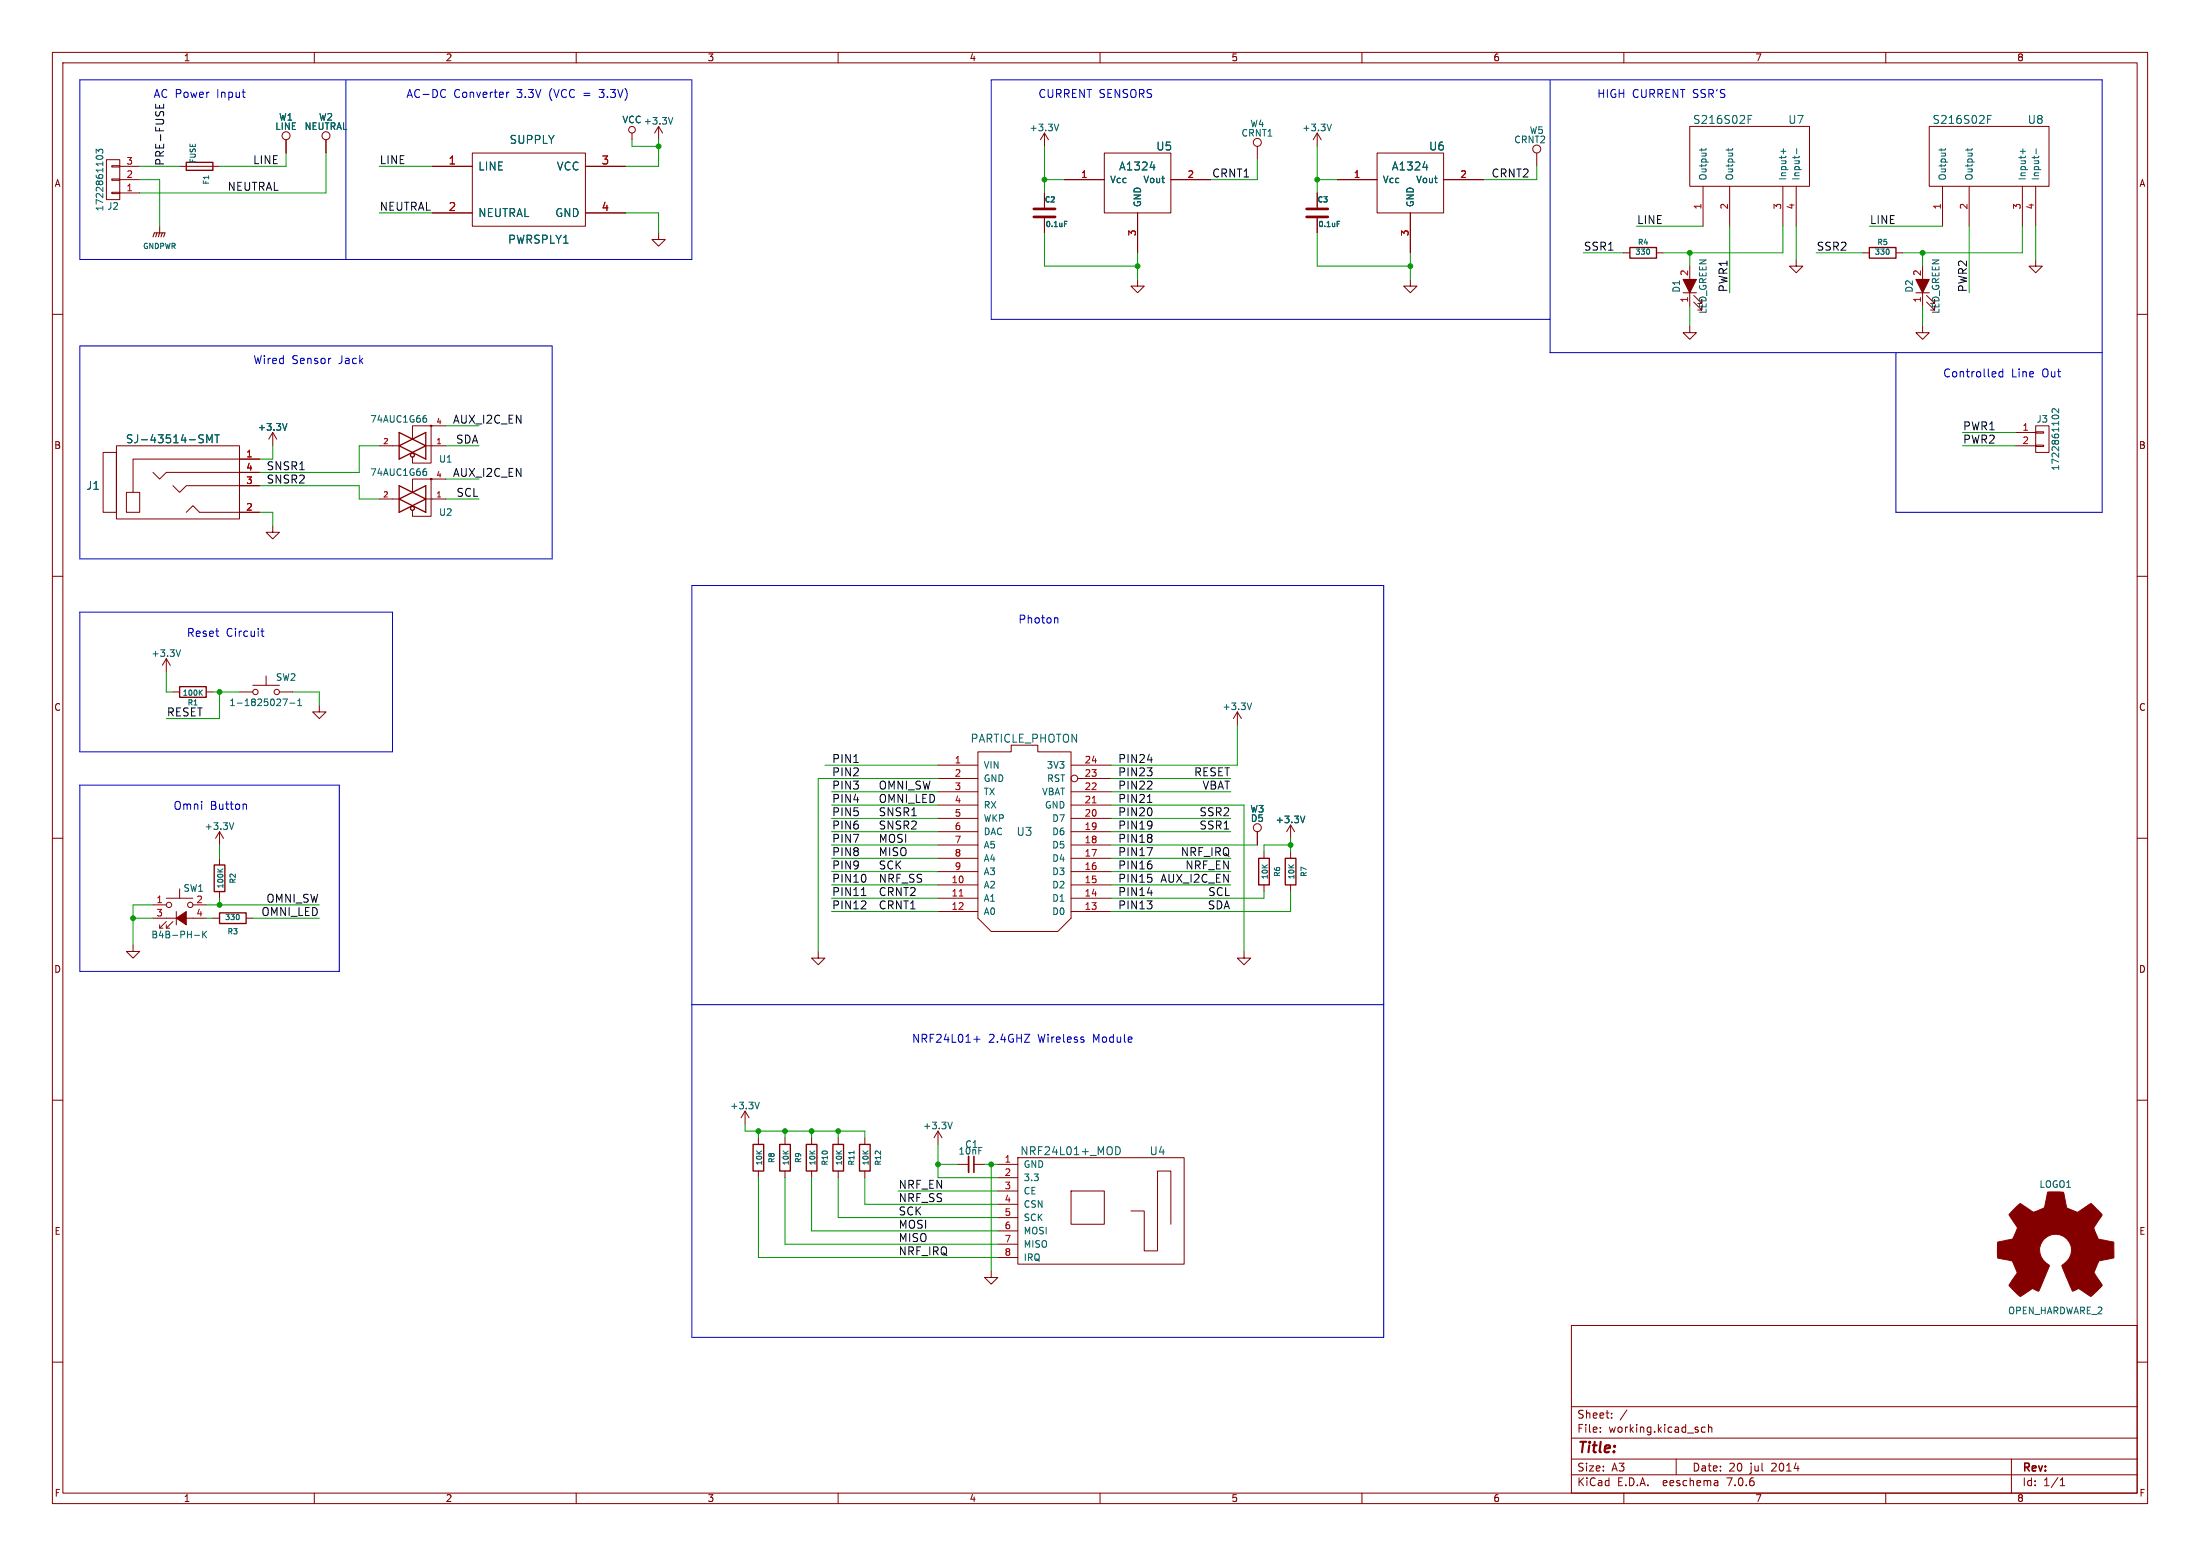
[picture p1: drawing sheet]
<svg xmlns="http://www.w3.org/2000/svg" width="420mm" height="297mm" viewBox="0 0 420 297" stroke-linecap="round" stroke-linejoin="round" font-family="sans-serif">
<g fill="none" stroke="#840000" stroke-width=".19">
<path d="M10 10h400v277h-400zM12 12h396v273h-396zM60 10v2M110 10v2M160 10v2M210 10v2M260 10v2M310 10v2M360 10v2M20.3 30.5h2.6v7.6h-2.6zM21.3 31.6h1.6v.3h-1.6zM21.3 34.2h1.6v.2h-1.6z"/>
<path d="M21.3 36.7h1.6v.3h-1.6zM22.9 36.8h3.8M22.9 34.3h3.8M22.9 31.8h3.8M34.3 31.8h7.6M54.6 26.7v2.5M62.2 26.7v2.5M82.5 31.8h7.7M90.2 29.2h21.6v14h-21.6zM111.8 31.8h7.6M120.6 25.4v1.3M125.7 24.1l-.7 1.3"/>
<path d="M125.7 24.1v2.6M125.7 24.1l.8 1.3M199.4 25.4l-.8 1.3M199.4 25.4v2.5M199.4 36.8v2.8M199.4 25.4l.8 1.3M203.2 34.3h7.6M210.8 29.2h12.7v11.4h-12.7zM223.5 34.3h7.6M240 27.9v2.6M251.5 25.4l-.8 1.3M251.5 25.4v2.5"/>
<path d="M251.5 36.8v2.8M251.5 25.4l.7 1.3M255.3 34.3h7.6M262.9 29.2h12.7v11.4h-12.7zM275.6 34.3h7.6M293.4 29.2v2.6M322.6 24.1h22.8v11.5h-22.8zM325.1 35.6v7.6M330.2 35.6v7.6M340.4 35.6v7.6M342.9 35.6v7.6M368.3 24.1h22.9v11.5h-22.9z"/>
<path d="M370.8 35.6v7.6M375.9 35.6v7.6M386.1 35.6v7.6M388.6 35.6v7.6M10 60h2M30.5 43.2v1.3M82.5 40.6h7.7M111.8 40.6h7.6M125.7 44.5v1.2h1.3l-1.3 1.3-1.2-1.3h1.2M199.4 41.7v2.8M217.2 53.3v1.3h1.2l-1.2 1.3-1.3-1.3h1.3M217.2 40.6v7.7"/>
<path d="M251.5 41.7v2.8M269.2 53.3v1.3h1.3l-1.3 1.3-1.2-1.3h1.2M269.2 40.6v7.7M309.9 48.3h1.2M316.2 48.3h1.3M322.6 50.8v7.6M323.3 57.7l1.6 1.5v-.8v.8h-.8M323.3 56.4l1.6 1.5v-.7v.7h-.8M342.9 49.5v1.3h1.3l-1.3 1.3-1.3-1.3h1.3M355.6 48.3h1.3M361.9 48.3h1.3M367 50.8v7.6"/>
<path d="M367.8 57.7l1.5 1.5v-.8v.8h-.7M367.8 56.4l1.5 1.5v-.7v.7h-.7M388.6 49.5v1.3h1.3l-1.3 1.3-1.3-1.3h1.3M408 60h2M322.6 62.2v1.3h1.2l-1.2 1.3-1.3-1.3h1.3M367 62.2v1.3h1.3l-1.3 1.3-1.2-1.3h1.2M19.7 86.4h2.5v11.4h-2.5zM22.2 85.1h23.5v14h-23.5zM24.1 94h2.6v3.8h-2.6zM29.2 90.2l1.3 1.2 1.2-1.2h17.8M33 92.7l1.3 1.3 1.3-1.3h13.9M35.6 97.8l1.2-1.3 1.3 1.3h11.4"/>
<path d="M49.5 87.6h-24.1v6.4M52.1 82.6l-.8 1.2M52.1 82.6v2.5M52.1 82.6l.7 1.2M72.4 85.1h3.8M72.4 95.3h3.8M81.3 85.1h3.8M81.3 95.3h3.8M82.3 81.3v7.1h-3.6v-1.2M82.3 91.4v7.2h-3.6v-1.2M85.1 81.3h-6.4v2.5M85.1 91.4h-6.4v2.6"/>
<path d="M384.8 85.1h3.8M384.8 82.6h3.8M388.6 85h1.5v.2h-1.5zM388.6 82.4h1.5v.3h-1.5zM388.6 81.3h2.6v5.1h-2.6zM10 110h2M52.1 100.3v1.3h1.2l-1.2 1.3-1.3-1.3h1.3M408 110h2M31.7 125.7l-.7 1.3M31.7 125.7v2.6M31.7 125.7l.8 1.3M33 132.1h1.3"/>
<path d="M39.4 132.1h1.2M45.7 132.1h2.6M48.3 130.8h5M50.8 129v1.8M53.3 132.1h2.6M61 134.6v1.3h1.2l-1.2 1.3-1.3-1.3h1.3M236.2 135.9l-.7 1.3M236.2 135.9v2.5M236.2 135.9l.8 1.3M10 160h2M41.9 158.8v2.5M41.9 158.8l-.8 1.2"/>
<path d="M41.9 158.8l.8 1.2M179.1 146.1h7.6M179.1 158.8h7.6M179.1 148.6h7.6M179.1 156.2h7.6M179.1 153.7h7.6M179.1 151.1h7.6M186.7 143.5h6.3v-1.3h5.1v1.3h6.4v31.8l-2.6 2.5h-12.7l-2.5-2.5zM204.5 146.1h7.6M204.5 158.8h7.6M204.5 156.2h7.6M204.5 153.7h7.6"/>
<path d="M204.5 151.1h7.6M205.7 148.6h6.4M240 158.8v2.5M246.4 157.5l-.8 1.3M246.4 157.5v2.5M246.4 157.5l.7 1.3M408 160h2M29.2 175.3h10.2M29.2 172.7h2.5M30.5 176.5v.7h.6M31.7 176.5v.7h.7M31.7 171.5h5.1"/>
<path d="M31.7 175.9l-1.2 1.3M33 175.9l-1.3 1.3M33.7 174v2.5M34.3 169.7v1.8M36.8 172.7h2.6M40.6 175.3h1.3M41.9 163.8v1.3M41.9 170.2v1.3M47 175.3h1.3M179.1 168.9h7.6M179.1 171.5h7.6M179.1 174h7.6"/>
<path d="M179.1 166.4h7.6M179.1 163.8h7.6M179.1 161.3h7.6M204.5 168.9h7.6M204.5 171.5h7.6M204.5 174h7.6M204.5 166.4h7.6M204.5 163.8h7.6M204.5 161.3h7.6M241.3 162.6v1.2M241.3 168.9v1.3M246.4 162.6v1.2"/>
<path d="M246.4 168.9v1.3M25.4 180.3v1.3h1.3l-1.3 1.3-1.3-1.3h1.3M156.2 181.6v1.3h1.3l-1.3 1.3-1.3-1.3h1.3M237.5 181.6v1.3h1.3l-1.3 1.3-1.3-1.3h1.3M10 210h2M142.2 212.1l-.7 1.3M142.2 212.1v2.5M142.2 212.1l.8 1.3M144.8 217.2v1.2M149.9 217.2v1.2M154.9 217.2v1.2M160 217.2v1.2"/>
<path d="M165.1 217.2v1.2M179.1 215.9l-.8 1.3M179.1 215.9v2.5M179.1 215.9l.7 1.3M408 210h2M144.8 223.5v1.3M149.9 223.5v1.3M154.9 223.5v1.3M160 223.5v1.3M165.1 223.5v1.3M182.9 222.2h2M185.9 222.2h2.1"/>
<path d="M190.5 222.2h3.8M190.5 224.8h3.8M190.5 227.3h3.8M190.5 229.9h3.8M190.5 232.4h3.8M190.5 234.9h3.8M190.5 237.5h3.8M194.3 221h31.8v20.3h-31.8zM204.5 227.3h6.3v6.4h-6.3zM215.9 231.1h2.5v7.7h2.6v-15.3h2.5v10.2M10 260h2M189.2 242.6v1.2h1.3l-1.3 1.3-1.2-1.3h1.2"/>
<path d="M190.5 240h3.8M300 253h108v32h-108zM408 260h2M300 278.5h108M300 274.5h108M300 268.5h108M305.5 273.2v.2M305.5 272.5v.1M307.7 270.5v.2M307.7 269.8v.1M310.6 269.1l-1.3 1.9M320 278.5v3"/>
<path d="M325.5 272.5l-.4-.1-.3 .3 .1 .6h.6M326.2 272.5l.2-.1 .3 .1 .1 .9M326.2 271.9v1.5M384 278.5v6.5M60 285v2M110 285v2M160 285v2M210 285v2M260 285v2M300 281.5h108M310 285v2M327.9 282.7v.9"/>
<path d="M327.9 283.5l-.1 .1M327.9 282.9l-.1 .1M360 285v2M393.3 283.6h.9M393.3 282.5l.4-.4v1.5"/>
<circle cx="54.6" cy="25.9" r=".76"/>
<circle cx="62.2" cy="25.9" r=".76"/>
<circle cx="120.6" cy="24.8" r=".63"/>
<circle cx="240" cy="27.2" r=".76"/>
<circle cx="293.4" cy="28.4" r=".76"/>
<circle cx="82.3" cy="91.4" r=".13"/>
<circle cx="82.3" cy="81.3" r=".13"/>
<circle cx="48.8" cy="132.1" r=".51"/>
<circle cx="52.8" cy="132.1" r=".51"/>
<circle cx="205.1" cy="148.6" r=".63"/>
<circle cx="240" cy="158" r=".76"/>
<circle cx="32.3" cy="172.7" r=".51"/>
<circle cx="36.3" cy="172.7" r=".51"/>
</g>
<path d="M29.2 45.2l.3-.7h2l-.3 .7M30 44.5l-.3 .7M30.5 44.5l-.3 .7M31 44.5l-.3 .7M321.3 55.9h2.5M365.8 55.9h2.5" fill="none" stroke="#840000" stroke-width=".2"/>
<g fill="#840000" stroke="#840000" stroke-width=".2">
<path d="M321.3 53.3h2.5l-1.2 2.6z"/>
<path d="M365.8 53.3h2.5l-1.3 2.6z"/>
</g>
<g fill="none" stroke="#840000" stroke-width=".25">
<path d="M35.6 31h5v1.5h-5zM311.1 47.2h5.1v2.1h-5.1zM356.9 47.2h5v2.1h-5zM76.2 85.1l5.1-2.5v5zM76.2 82.6l5.1 2.5-5.1 2.5zM76.2 95.3l5.1-2.6v5.1zM76.2 92.7l5.1 2.6-5.1 2.5zM34.3 131.1h5.1v2h-5.1zM40.9 165.1h2v5.1h-2zM41.9 174.2h5.1v2.1h-5.1zM240.3 163.8h2v5.1h-2zM245.4 163.8h2v5.1h-2z"/>
<path d="M143.8 218.4h2v5.1h-2zM148.8 218.4h2.1v5.1h-2.1zM153.9 218.4h2.1v5.1h-2.1zM159 218.4h2v5.1h-2zM164.1 218.4h2v5.1h-2z"/>
<circle cx="78.7" cy="97" r=".38"/>
<circle cx="78.7" cy="86.9" r=".38"/>
</g>
<g fill="none" stroke="#006464" stroke-width=".19">
<path d="M18.4 29.3v-.8l.4 .4 .2-.4h.5l.1 .2-.1 .6M18.4 30.1a.68 .68 0 0 1 .6-.4 .68 .68 0 0 1 .6 .4M128.5 22.4l-.5 1.3M202.1 23.7l-.4 1.3M219.6 31.9h.9M254.2 23.7l-.4 1.3M271.6 31.9h1M324.9 28.3v.5M325.7 28.3l-.2 .3h-1.1M329.9 28.3v.5M330.8 28.3l-.2 .3h-1.1M333.7 22.8h.5"/>
<path d="M333.7 22h.7M340 28.9h.9M340.5 28.4v1M343 28.4v1M370.6 28.3v.5M371.4 28.3l-.2 .3h-1.1M375.7 28.3v.5M376.5 28.3l-.2 .3h-1.1M379.4 22.8h.5M379.4 22h.8M385.7 28.9h1M386.2 28.4v1"/>
<path d="M388.7 28.4v1M203.2 42.2h.5M255.3 42.2h.5M314.9 47.7v.7M360.6 47.7v.7M81 79.8l.3 .1 .2 .1-.1 .5-.4 .1M81.1 79.3h.2M391.7 79.6a.68 .68 0 0 1 .7-.4 .68 .68 0 0 1 .6 .4M393 78v.8l-.9-.8-.4 .3 .2 .4M39.5 84.5v-1.5l.5 1.1 .5-1.1v1.5M41 83h.9M41.4 83v1.5"/>
<path d="M54.8 80.8l-.4 1.3M81 90h.3l.2 .2-.1 .4-.4 .1M81.1 89.5h.2M34.5 124l-.5 1.3M38.2 132.1l.4 .6M38.6 131.7l-.6 .6M54 133.4h.9l-.6 1.3M55.3 134.2h1M56.8 134.7h.8M56.8 133.8l.4-.4v1.3M238.9 134.2l-.4 1.3M44.6 157l-.4 1.3"/>
<path d="M249.1 155.8l-.4 1.2M37.1 178.5h1M38.7 177.7v1.3M38.9 178.3l.5 .7M39.4 177.7l-.7 .8M41.5 165.8l.6 .6M42.5 165.8l-.5 .5M45.6 174.7v.7M145 210.4l-.5 1.3M163 219.7v.6M181.8 214.2l-.4 1.3M213 218.9a.77 .77 0 0 1 .9 .7 .77 .77 0 0 1-.9 .8z"/>
</g>
<path d="M184.9 220.7v3.1" fill="none" stroke="#840000" stroke-width=".33"/>
<path d="M185.9 220.7v3.1" fill="none" stroke="#840000" stroke-width=".3"/>
<path d="M208.5 153.3h.7M183.1 171h.7" fill="none" stroke="#a90000" stroke-width=".19"/>
<g fill="#840000" stroke="#840000" stroke-width=".19">
<path d="M384.2 231.1l1.5-1.4 2.4 1.6 .6-.1 1.6-.7 .6-2.9h2.9a.92 .92 0 0 1 .3 .9l.5 2.1 2 .8 2.5-1.6a.97 .97 0 0 1 .8 .6l1.4 1.5-1.5 2.4 .1 .8 .7 1.4 2.9 .6 .1 3-2.9 .6-.9 2.3 1.5 2.3-1.5 1.6a.81 .81 0 0 1-.7 .5l-2.3-1.5-1.2 .5-2-4.8a3.1 3.1 0 0 0 1.8-3.5 3.1 3.1 0 0 0-3-2.5 3.1 3.1 0 0 0-3 2.4 3.1 3.1 0 0 0 1.7 3.5l.2 .1-2.1 4.9-1.2-.6-2.3 1.6-2.2-2.2 1.6-2.3-.6-1.5-.3-.8-2.8-.6v-2.9a.87 .87 0 0 1 .9-.3l1.9-.4 .9-2.1-1.6-2.5z"/>
<path d="M33.7 175.3l1.9-1.3v2.5z"/>
</g>
<path d="M197.4 39.9h4M249.4 39.9h4.1M197.4 41.4h4M249.4 41.4h4.1" fill="none" stroke="#840000" stroke-width=".51"/>
<g fill="none" stroke="#0f0f0f" stroke-width=".19">
<path d="M29.7 19.9v.7M31.2 19.9v.7M30.4 20.1v.5M163 145.5h.9M219 150.6h.9M219 145h1M219 153.2h.9M219.8 149.2v.6M219.8 156.9v1M219.8 159.4v.4M219.9 157.4l-.1 .1M164.4 173.5h.9"/>
<path d="M164.4 170.9h.9M165.2 172.1v.5M219 161.8h1l-.7 1.5M219 170.4h1M219.8 167.6v.7M219.8 160.1v.5"/>
</g>
<g fill="none" stroke="#0000c2" stroke-width=".19">
<path d="M15.2 15.2h116.9v34.3h-116.9zM66 15.2v34.3M84.8 17.1l.2 .1M85 18.5l-.2 .1M96.7 17.6v1M97.2 17.6l-.3 .1-.2 .2M295.9 15.2v52.1h105.4M15.2 66h90.2v40.7h-90.2zM63 68.4h.2M295.9 61h-106.7v-45.8h212.1v82.6h-39.4v-30.5M382.3 70.4v1.5M382.3 71l-.4-.1-.3 .3v.5l.2 .2h.5"/>
<path d="M15.2 116.8h59.7v26.7h-59.7zM50 120v1.3l.4 .2M132.1 111.8h132.1v143.5h-132.1zM201.5 117.9h.2l.3 .2v.8M49.8 120.5h.6M15.2 149.9h49.6v35.5h-49.6zM46.6 153.5h.2l.3 .2v.8M132.1 191.8h132.1M185.9 198.4h1.2M186.5 197.8v1.1"/>
</g>
<g fill="none" stroke="#009600" stroke-width=".19">
<path d="M26.7 34.3h3.8v8.9M26.7 31.8h7.6M54.6 29.2v2.6h-12.7M62.2 29.2v7.6h-35.5M72.4 31.8h10.1M120.6 26.7v1.2h5.1M125.7 26.7v5.1h-6.3M199.4 34.3h3.8M199.4 27.9v8.9M240 30.5v3.8h-8.9M251.5 34.3h3.8M251.5 27.9v8.9"/>
<path d="M293.4 31.8v2.5h-10.2M72.4 40.6h10.1M119.4 40.6h6.3v3.9M199.4 44.5v6.3h17.8M217.2 48.3v5M251.5 44.5v6.3h17.7M269.2 48.3v5M302.3 48.3h7.6M312.4 43.2h12.7M322.6 48.3v2.5M322.6 58.4v3.8M330.2 43.2v12.7"/>
<path d="M340.4 43.2v5.1h-22.9M342.9 43.2v6.3M346.7 48.3h8.9M356.9 43.2h13.9M367 48.3v2.5M367 58.4v3.8M375.9 43.2v12.7M386.1 43.2v5.1h-22.9M388.6 43.2v6.3M49.5 92.7h19.1v2.6h3.8M49.5 97.8h2.6v2.5M52.1 85.1v2.5h-2.6"/>
<path d="M72.4 85.1h-3.8v5.1h-19.1M85.1 85.1h6.3M85.1 95.3h6.3M85.1 81.3h6.3M85.1 91.4h6.3M374.6 82.6h10.2M374.6 85.1h10.2M31.7 128.3v3.8h1.3M40.6 132.1h5.1M41.9 132.1v5.1h-10.2M55.9 132.1h5.1v2.5M236.2 138.4v7.7h-24.1"/>
<path d="M157.5 146.1h21.6M158.7 151.1h20.4M158.7 153.7h20.4M158.7 156.2h20.4M158.7 158.8h20.4M179.1 148.6h-22.9v33M212.1 151.1h22.8M212.1 153.7h25.4v27.9M212.1 148.6h22.8M212.1 156.2h22.8M212.1 158.8h22.8M25.4 175.3h3.8"/>
<path d="M29.2 172.7h-3.8v7.6M39.4 175.3h1.2M39.4 172.7h21.6M41.9 161.3v2.5M41.9 171.5v1.2M48.3 175.3h12.7M158.7 171.5h20.4M158.7 163.8h20.4M158.7 161.3h20.4M158.7 174h20.4M158.7 168.9h20.4M158.7 166.4h20.4"/>
<path d="M212.1 163.8h22.8M212.1 161.3h27.9M212.1 168.9h22.8M212.1 166.4h22.8M241.3 170.2v1.3h-29.2M246.4 161.3h-5.1v1.3M246.4 170.2v3.8h-34.3M246.4 160v2.6M142.2 214.6v1.3h22.9v1.3M144.8 215.9v1.3M149.9 215.9v1.3M154.9 215.9v1.3"/>
<path d="M160 215.9v1.3M179.1 218.4v6.4h11.4M144.8 224.8v15.2h45.7M149.9 224.8v12.7h40.6M154.9 224.8v10.1h35.6M160 224.8v7.6h30.5M165.1 224.8v5.1h25.4M171.4 227.3h19.1M179.1 222.2h3.8M188 222.2h2.5M189.2 222.2v20.4"/>
</g>
<g fill="#009600" stroke="#009600" stroke-width=".19">
<circle cx="246.4" cy="161.3" r=".46"/>
<circle cx="199.4" cy="34.3" r=".46"/>
<circle cx="217.2" cy="50.8" r=".46"/>
<circle cx="322.6" cy="48.3" r=".46"/>
<circle cx="269.2" cy="50.8" r=".46"/>
<circle cx="251.5" cy="34.3" r=".46"/>
<circle cx="367" cy="48.3" r=".46"/>
<circle cx="125.7" cy="27.9" r=".46"/>
<circle cx="179.1" cy="222.2" r=".46"/>
<circle cx="189.2" cy="222.2" r=".46"/>
<circle cx="160" cy="215.9" r=".46"/>
<circle cx="154.9" cy="215.9" r=".46"/>
<circle cx="41.9" cy="132.1" r=".46"/>
<circle cx="41.9" cy="172.7" r=".46"/>
<circle cx="25.4" cy="175.3" r=".46"/>
<circle cx="144.8" cy="215.9" r=".46"/>
<circle cx="149.9" cy="215.9" r=".46"/>
</g>
<text font-size="2.8" fill="#840000" x="301" y="277.9">Title:</text>
<g font-size="2.1" fill="#0000c2">
<text x="29.2" y="18.8">AC Power</text>
<text x="41.4" y="18.8">Input</text>
<text x="77.5" y="18.8">AC-DC</text>
<text x="86.5" y="18.8">Converter</text>
<text x="98.7" y="18.8">3.3V</text>
<text x="104.9" y="18.8">(VCC</text>
<text x="111.6" y="18.8">=</text>
<text x="114.8" y="18.8">3.3V)</text>
<text x="198.1" y="18.8">CURRENT SENSORS</text>
<text x="304.8" y="18.8">HIGH CURRENT SSR'S</text>
<text x="48.3" y="69.6">Wired</text>
<text x="55.7" y="69.6">Sensor</text>
<text x="64.7" y="69.6">Jack</text>
<text x="370.8" y="72.1">Controlled</text>
<text x="383.9" y="72.1">Line</text>
<text x="389.9" y="72.1">Out</text>
<text x="194.3" y="119.1">Photon</text>
<text x="35.6" y="121.7">Reset</text>
<text x="43.1" y="121.7">Circuit</text>
<text x="33" y="154.7">Omni</text>
<text x="40.1" y="154.7">Button</text>
<text x="174" y="199.1">NRF24L01+</text>
<text x="188.7" y="199.1">2.4GHZ</text>
<text x="198.2" y="199.1">Wireless</text>
<text x="208.8" y="199.1">Module</text>
</g>
<g font-size="2.1" fill="#006464">
<text x="323.1" y="23.9">S216S02F</text>
<text x="341.3" y="23.9">U7</text>
<text x="368.8" y="23.9">S216S02F</text>
<text x="387" y="23.9">U8</text>
<text x="97.2" y="27.7">SUPPLY</text>
<text x="220.6" y="28.9">U5</text>
<text x="272.7" y="28.9">U6</text>
<text x="91.2" y="32.7">LINE</text>
<text x="106.2" y="32.7">VCC</text>
<text x="213.5" y="32.7">A1324</text>
<text x="265.6" y="32.7">A1324</text>
<text x="91.2" y="41.6">NEUTRAL</text>
<text x="105.9" y="41.6">GND</text>
<text x="96.9" y="46.7">PWRSPLY1</text>
<text x="23.9" y="84.8">SJ-43514-SMT</text>
<text x="16.4" y="93.7">J1</text>
<text x="185.2" y="142">PARTICLE_PHOTON</text>
<text x="194" y="159.7">U3</text>
<text x="194.7" y="220.7">NRF24L01+_MOD</text>
<text x="219.4" y="220.7">U4</text>
</g>
<g font-size="2.1" fill="#0f0f0f">
<text x="31.4" y="31.8" transform="rotate(-90 31.4 31.8)">PRE-FUSE</text>
<text x="48.3" y="31.4">LINE</text>
<text x="72.4" y="31.4">LINE</text>
<text x="231.4" y="34">CRNT1</text>
<text x="284.7" y="34">CRNT2</text>
<text x="43.4" y="36.5">NEUTRAL</text>
<text x="72.4" y="40.3">NEUTRAL</text>
<text x="302.3" y="47.9">SSR1</text>
<text x="312.4" y="42.9">LINE</text>
<text x="346.7" y="47.9">SSR2</text>
<text x="356.9" y="42.9">LINE</text>
<text x="329.9" y="55.9" transform="rotate(-90 329.9 55.9)">PWR1</text>
<text x="375.6" y="55.9" transform="rotate(-90 375.6 55.9)">PWR2</text>
<text x="86.4" y="81">AUX_I2C_EN</text>
<text x="374.6" y="82.2">PWR1</text>
<text x="50.8" y="89.9">SNSR1</text>
<text x="87" y="84.8">SDA</text>
<text x="374.6" y="84.8">PWR2</text>
<text x="50.8" y="92.4">SNSR2</text>
<text x="86.4" y="91.1">AUX_I2C_EN</text>
<text x="87.1" y="94.9">SCL</text>
<text x="31.7" y="136.8">RESET</text>
<text x="158.7" y="145.7">PIN1</text>
<text x="158.7" y="148.3">PIN2</text>
<text x="213.4" y="145.7">PIN24</text>
<text x="213.4" y="148.3">PIN23</text>
<text x="227.9" y="148.3">RESET</text>
<text x="158.7" y="155.9">PIN5</text>
<text x="158.7" y="153.4">PIN4</text>
<text x="158.7" y="150.8">PIN3</text>
<text x="167.6" y="150.8">OMNI_SW</text>
<text x="167.6" y="155.9">SNSR1</text>
<text x="167.6" y="153.4">OMNI_LED</text>
<text x="213.4" y="153.4">PIN21</text>
<text x="213.4" y="155.9">PIN20</text>
<text x="213.4" y="150.8">PIN22</text>
<text x="228.9" y="155.9">SSR2</text>
<text x="229.5" y="150.8">VBAT</text>
<text x="158.7" y="161">PIN7</text>
<text x="158.7" y="158.4">PIN6</text>
<text x="167.6" y="158.4">SNSR2</text>
<text x="167.6" y="161">MOSI</text>
<text x="213.4" y="158.4">PIN19</text>
<text x="213.4" y="161">PIN18</text>
<text x="228.9" y="158.4">SSR1</text>
<text x="158.7" y="166.1">PIN9</text>
<text x="158.7" y="163.5">PIN8</text>
<text x="167.6" y="166.1">SCK</text>
<text x="167.6" y="163.5">MISO</text>
<text x="213.4" y="166.1">PIN16</text>
<text x="213.4" y="163.5">PIN17</text>
<text x="225.4" y="163.5">NRF_IRQ</text>
<text x="226.2" y="166.1">NRF_EN</text>
<text x="50.8" y="172.4">OMNI_SW</text>
<text x="158.7" y="171.1">PIN11</text>
<text x="158.7" y="173.7">PIN12</text>
<text x="158.7" y="168.6">PIN10</text>
<text x="167.6" y="173.7">CRNT1</text>
<text x="167.6" y="171.1">CRNT2</text>
<text x="167.6" y="168.6">NRF_SS</text>
<text x="213.4" y="173.7">PIN13</text>
<text x="213.4" y="171.1">PIN14</text>
<text x="213.4" y="168.6">PIN15</text>
<text x="221.4" y="168.6">AUX_I2C_EN</text>
<text x="230.5" y="173.7">SDA</text>
<text x="230.6" y="171.1">SCL</text>
<text x="49.8" y="174.9">OMNI_LED</text>
<text x="171.4" y="227">NRF_EN</text>
<text x="171.4" y="232.1">SCK</text>
<text x="171.4" y="229.6">NRF_SS</text>
<text x="171.4" y="239.7">NRF_IRQ</text>
<text x="171.4" y="237.2">MISO</text>
<text x="171.4" y="234.6">MOSI</text>
</g>
<g font-size="2.1" fill="#a90000">
<text x="85.6" y="31.5">1</text>
<text x="114.8" y="31.5">3</text>
<text x="85.6" y="40.4">2</text>
<text x="114.8" y="40.4">4</text>
</g>
<g font-size="2.1" fill="#840000">
<text x="301" y="273.7">File:</text>
<text x="301" y="271">Sheet:</text>
<text x="307.1" y="273.7">working.kicad_sch</text>
<text x="301" y="281.1">Size:</text>
<text x="307.6" y="281.1">A3</text>
<text x="323" y="281.1">Date:</text>
<text x="330" y="281.1">20</text>
<text x="334.2" y="281.1">jul</text>
<text x="338.3" y="281.1">2014</text>
<text x="386" y="281.3">Rev:</text>
<text x="301" y="283.9">KiCad</text>
<text x="308.7" y="283.9">E.D.A.</text>
<text x="317.6" y="283.9">eeschema</text>
<text x="330" y="283.9">7.0.6</text>
<text x="386" y="283.9">Id:</text>
<text x="390.1" y="283.9">1/1</text>
</g>
<g font-size="1.8" fill="#840000">
<text x="35" y="11.9">1</text>
<text x="85" y="11.9">2</text>
<text x="135" y="11.9">3</text>
<text x="185" y="11.9">4</text>
<text x="235" y="11.9">5</text>
<text x="285" y="11.9">6</text>
<text x="335" y="11.9">7</text>
<text x="385" y="11.9">8</text>
<text x="10.3" y="35.9">A</text>
<text x="408.3" y="35.9">A</text>
<text x="10.3" y="85.9">B</text>
<text x="408.2" y="85.9">B</text>
<text x="10.3" y="135.9">C</text>
<text x="408.2" y="135.9">C</text>
<text x="10.3" y="185.9">D</text>
<text x="408.2" y="185.9">D</text>
<text x="10.3" y="235.9">E</text>
<text x="408.3" y="235.9">E</text>
<text x="10.3" y="285.9">F</text>
<text x="35" y="286.9">1</text>
<text x="85" y="286.9">2</text>
<text x="135" y="286.9">3</text>
<text x="185" y="286.9">4</text>
<text x="235" y="286.9">5</text>
<text x="285" y="286.9">6</text>
<text x="335" y="286.9">7</text>
<text x="385" y="286.9">8</text>
<text x="408.3" y="285.9">F</text>
</g>
<g font-size="1.8" fill="#006464">
<text x="53.2" y="23.2">W1</text>
<text x="60.8" y="23.2">W2</text>
<text x="118.7" y="23.7">VCC +3.3V</text>
<text x="118.7" y="23.7">VCC</text>
<text x="52.5" y="25">LINE</text>
<text x="58" y="25">NEUTRAL</text>
<text x="196.4" y="25.2">+3.3V</text>
<text x="236.9" y="26.3">CRNT1</text>
<text x="238.6" y="24.5">W4</text>
<text x="248.5" y="25.2">+3.3V</text>
<text x="289" y="27.5">CRNT2</text>
<text x="291.9" y="25.8">W5</text>
<text x="211.8" y="35.2">Vcc</text>
<text x="218.2" y="35.2">Vout</text>
<text x="263.9" y="35.2">Vcc</text>
<text x="270.3" y="35.2">Vout</text>
<text x="326" y="34.5" transform="rotate(-90 326 34.5)">Output</text>
<text x="331.1" y="34.5" transform="rotate(-90 331.1 34.5)">Output</text>
<text x="341.2" y="34.5" transform="rotate(-90 341.2 34.5)">Input+</text>
<text x="343.8" y="34.5" transform="rotate(-90 343.8 34.5)">Input-</text>
<text x="371.7" y="34.5" transform="rotate(-90 371.7 34.5)">Output</text>
<text x="376.8" y="34.5" transform="rotate(-90 376.8 34.5)">Output</text>
<text x="386.9" y="34.5" transform="rotate(-90 386.9 34.5)">Input+</text>
<text x="389.5" y="34.5" transform="rotate(-90 389.5 34.5)">Input-</text>
<text x="19.9" y="40.4" transform="rotate(-90 19.9 40.4)">1722861103</text>
<text x="20.4" y="40.2">J2</text>
<text x="218" y="39.6" transform="rotate(-90 218 39.6)">GND</text>
<text x="270.1" y="39.6" transform="rotate(-90 270.1 39.6)">GND</text>
<text x="320.9" y="56" transform="rotate(-90 320.9 56)">D1</text>
<text x="365.4" y="56" transform="rotate(-90 365.4 56)">D2</text>
<text x="326" y="60" transform="rotate(-90 326 60)">LED_GREEN</text>
<text x="370.4" y="60" transform="rotate(-90 370.4 60)">LED_GREEN</text>
<text x="49.1" y="82.4">+3.3V</text>
<text x="70.6" y="80.9">74AUC1G66</text>
<text x="388.7" y="80.9">J3</text>
<text x="83.7" y="88.5">U1</text>
<text x="393.3" y="90" transform="rotate(-90 393.3 90)">1722861102</text>
<text x="70.6" y="91">74AUC1G66</text>
<text x="83.7" y="98.7">U2</text>
<text x="28.8" y="125.6">+3.3V</text>
<text x="52.6" y="130.1">SW2</text>
<text x="43.7" y="135">1-1825027-1</text>
<text x="233.3" y="135.7">+3.3V</text>
<text x="187.7" y="146.9">VIN</text>
<text x="187.7" y="149.5">GND</text>
<text x="199.7" y="146.9">3V3</text>
<text x="199.8" y="149.5">RST</text>
<text x="187.7" y="152">TX</text>
<text x="187.7" y="154.5">RX</text>
<text x="198.8" y="152">VBAT</text>
<text x="199.4" y="154.5">GND</text>
<text x="238.6" y="155.3">W3</text>
<text x="39" y="158.6">+3.3V</text>
<text x="187.7" y="157.1">WKP</text>
<text x="187.7" y="159.6">DAC</text>
<text x="200.8" y="159.6">D6</text>
<text x="200.8" y="157.1">D7</text>
<text x="238.7" y="157.1">D5</text>
<text x="243.4" y="157.3">+3.3V</text>
<text x="187.7" y="162.2">A5</text>
<text x="187.7" y="164.7">A4</text>
<text x="187.7" y="167.2">A3</text>
<text x="200.8" y="167.2">D3</text>
<text x="200.8" y="164.7">D4</text>
<text x="200.8" y="162.2">D5</text>
<text x="34.9" y="170.4">SW1</text>
<text x="187.7" y="169.8">A2</text>
<text x="187.7" y="172.3">A1</text>
<text x="200.8" y="172.3">D1</text>
<text x="200.8" y="169.8">D2</text>
<text x="28.8" y="179.3">B4B-PH-K</text>
<text x="187.7" y="174.9">A0</text>
<text x="200.8" y="174.9">D0</text>
<text x="139.3" y="211.9">+3.3V</text>
<text x="176.1" y="215.7">+3.3V</text>
<text x="182.9" y="220.6">10nF</text>
<text x="184.2" y="219.3">C1</text>
<text x="195.3" y="223.1">GND</text>
<text x="195.3" y="225.7">3.3</text>
<text x="389.2" y="226.9">LOGO1</text>
<text x="195.3" y="228.2">CE</text>
<text x="195.3" y="230.7">CSN</text>
<text x="195.3" y="233.3">SCK</text>
<text x="195.3" y="235.8">MOSI</text>
<text x="195.3" y="238.4">MISO</text>
<text x="195.3" y="240.9">IRQ</text>
<text x="383.3" y="251.1">OPEN_HARDWARE_2</text>
</g>
<g font-size="1.8" fill="#a90000">
<text x="24.1" y="34">2</text>
<text x="24.1" y="31.5">3</text>
<text x="206.3" y="34">1</text>
<text x="226.6" y="34">2</text>
<text x="258.4" y="34">1</text>
<text x="278.7" y="34">2</text>
<text x="24.1" y="36.6">1</text>
<text x="324.9" y="40.1" transform="rotate(-90 324.9 40.1)">1</text>
<text x="329.9" y="40.1" transform="rotate(-90 329.9 40.1)">2</text>
<text x="340.1" y="40.1" transform="rotate(-90 340.1 40.1)">3</text>
<text x="342.6" y="40.1" transform="rotate(-90 342.6 40.1)">4</text>
<text x="370.6" y="40.1" transform="rotate(-90 370.6 40.1)">1</text>
<text x="375.7" y="40.1" transform="rotate(-90 375.7 40.1)">2</text>
<text x="385.8" y="40.1" transform="rotate(-90 385.8 40.1)">3</text>
<text x="388.4" y="40.1" transform="rotate(-90 388.4 40.1)">4</text>
<text x="216.9" y="45.2" transform="rotate(-90 216.9 45.2)">3</text>
<text x="269" y="45.2" transform="rotate(-90 269 45.2)">3</text>
<text x="322.3" y="52.8" transform="rotate(-90 322.3 52.8)">2</text>
<text x="366.8" y="52.8" transform="rotate(-90 366.8 52.8)">2</text>
<text x="322.3" y="57.9" transform="rotate(-90 322.3 57.9)">1</text>
<text x="366.8" y="57.9" transform="rotate(-90 366.8 57.9)">1</text>
<text x="386" y="82.3">1</text>
<text x="46.9" y="87.4">1</text>
<text x="46.9" y="89.9">4</text>
<text x="386" y="84.8">2</text>
<text x="46.9" y="92.5">3</text>
<text x="46.9" y="97.5">2</text>
<text x="182.2" y="145.8">1</text>
<text x="182.2" y="148.3">2</text>
<text x="207" y="148.3">23</text>
<text x="207" y="145.8">24</text>
<text x="182.2" y="150.9">3</text>
<text x="182.2" y="153.4">4</text>
<text x="182.2" y="156">5</text>
<text x="207" y="156">20</text>
<text x="207" y="153.4">21</text>
<text x="207" y="150.9">22</text>
<text x="182.2" y="158.5">6</text>
<text x="182.2" y="161">7</text>
<text x="207" y="161">18</text>
<text x="207" y="158.5">19</text>
<text x="182.2" y="163.6">8</text>
<text x="182.2" y="166.1">9</text>
<text x="207" y="166.1">16</text>
<text x="207" y="163.6">17</text>
<text x="29.8" y="172.5">1</text>
<text x="37.4" y="172.5">2</text>
<text x="181.6" y="168.7">10</text>
<text x="181.6" y="171.2">11</text>
<text x="181.6" y="173.7">12</text>
<text x="207" y="173.7">13</text>
<text x="207" y="171.2">14</text>
<text x="207" y="168.7">15</text>
<text x="29.8" y="175">3</text>
<text x="37.4" y="175">4</text>
<text x="191.7" y="222">1</text>
<text x="191.7" y="224.5">2</text>
<text x="191.7" y="227.1">3</text>
<text x="191.7" y="229.6">4</text>
<text x="191.7" y="232.2">5</text>
<text x="191.7" y="234.7">6</text>
<text x="191.7" y="237.2">7</text>
<text x="191.7" y="239.8">8</text>
</g>
<g font-size="1.4" fill="#006464">
<text x="37.6" y="31.2" transform="rotate(-90 37.6 31.2)">FUSE</text>
<text x="40.1" y="35.3" transform="rotate(-90 40.1 35.3)">F1</text>
<text x="199.4" y="38.8">C2</text>
<text x="251.4" y="38.8">C3</text>
<text x="27.2" y="47.7">GNDPWR</text>
<text x="199.5" y="43.5">0.1uF</text>
<text x="251.6" y="43.5">0.1uF</text>
<text x="312.6" y="47">R4</text>
<text x="358.3" y="47">R5</text>
<text x="312.1" y="48.8">330</text>
<text x="357.8" y="48.8">330</text>
<text x="34.8" y="133">100K</text>
<text x="242.2" y="167.9" transform="rotate(-90 242.2 167.9)">10K</text>
<text x="244.6" y="167.5" transform="rotate(-90 244.6 167.5)">R6</text>
<text x="247.3" y="167.9" transform="rotate(-90 247.3 167.9)">10K</text>
<text x="249.7" y="167.5" transform="rotate(-90 249.7 167.5)">R7</text>
<text x="42.8" y="169.7" transform="rotate(-90 42.8 169.7)">100K</text>
<text x="45.2" y="168.8" transform="rotate(-90 45.2 168.8)">R2</text>
<text x="42.8" y="175.8">330</text>
<text x="43.3" y="178.5">R3</text>
<text x="145.7" y="222.6" transform="rotate(-90 145.7 222.6)">10K</text>
<text x="148.1" y="222.1" transform="rotate(-90 148.1 222.1)">R8</text>
<text x="150.8" y="222.6" transform="rotate(-90 150.8 222.6)">10K</text>
<text x="153.1" y="222.1" transform="rotate(-90 153.1 222.1)">R9</text>
<text x="155.9" y="222.6" transform="rotate(-90 155.9 222.6)">10K</text>
<text x="158.2" y="222.6" transform="rotate(-90 158.2 222.6)">R10</text>
<text x="160.9" y="222.6" transform="rotate(-90 160.9 222.6)">10K</text>
<text x="163.3" y="222.6" transform="rotate(-90 163.3 222.6)">R11</text>
<text x="166" y="222.6" transform="rotate(-90 166 222.6)">10K</text>
<text x="168.4" y="222.6" transform="rotate(-90 168.4 222.6)">R12</text>
</g>
<g font-size="1.4" fill="#a90000">
<text x="83.2" y="81">4</text>
<text x="73" y="84.8">2</text>
<text x="83.2" y="84.8">1</text>
<text x="73" y="95">2</text>
<text x="83.2" y="95">1</text>
<text x="83.2" y="91.2">4</text>
</g>
<text font-size="1.4" fill="#0f0f0f" x="35.7" y="134.8">R1</text>
</svg>
